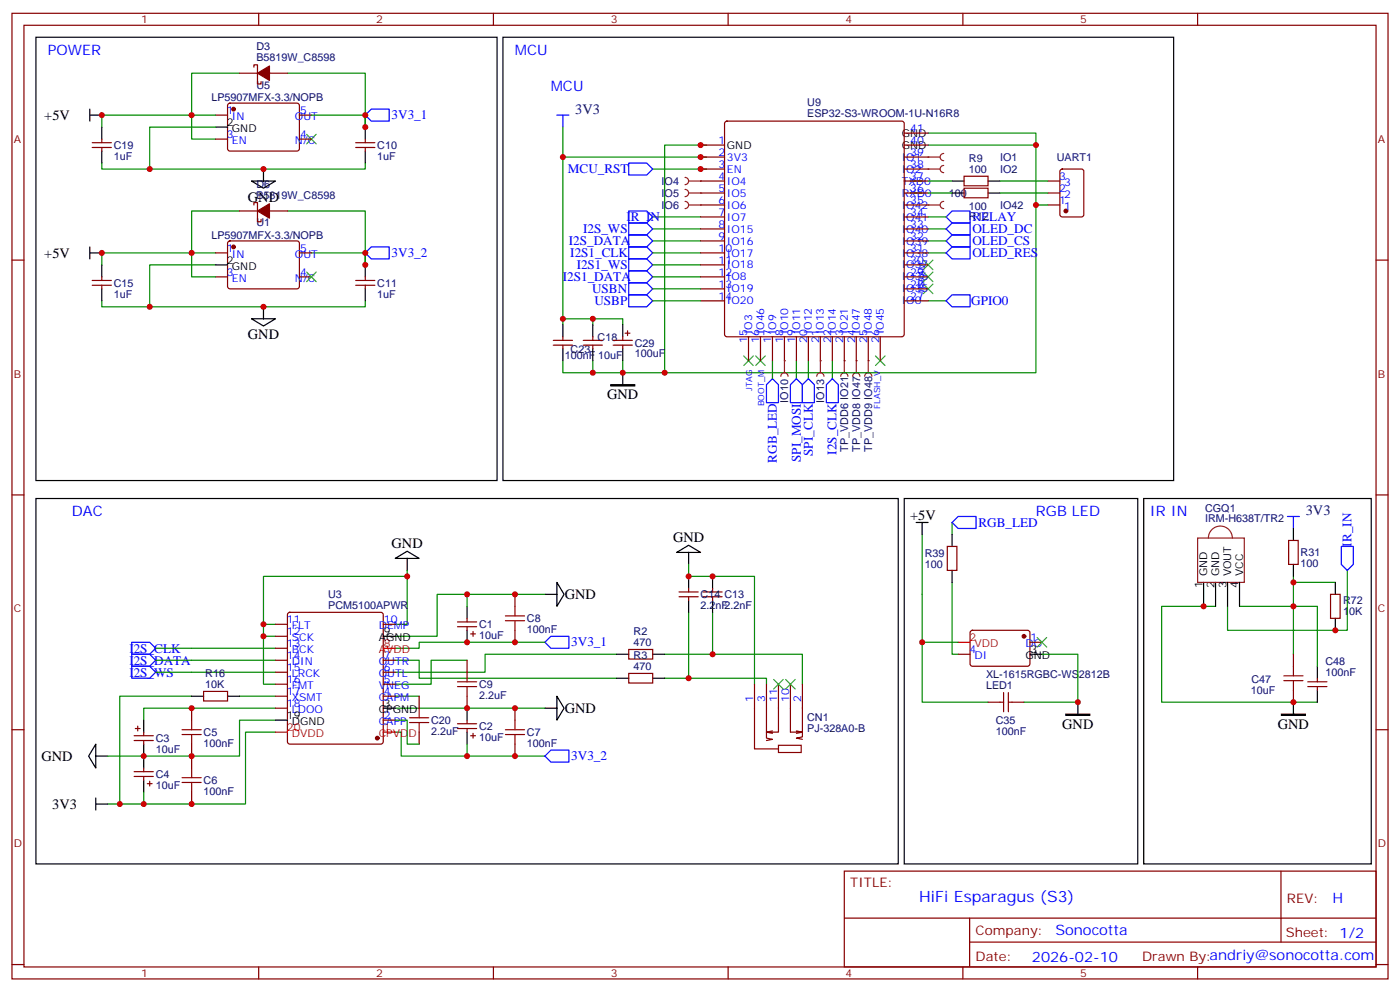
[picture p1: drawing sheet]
<svg xmlns="http://www.w3.org/2000/svg" width="412mm" height="292mm" viewBox="0 0 412 292" stroke-linecap="round" stroke-linejoin="round" font-family="sans-serif">
<g fill="none" stroke="#870000" stroke-width=".35">
<path d="M3.5 3.9h405.4v284.4h-405.4zM7.1 7.4h398.2v277.3h-398.2zM74.8 19.8v-.7h1v5.6h1.1v-.7M76.2 3.9v3.5M145.3 3.9v3.5M214.5 3.9v3.5M283.6 3.9v3.5M352.8 3.9v3.5M63.5 33.9h3.5M67.3 30.6l.4-.2h20.1l.4 .7-.1 13-.6 .4-20-.1-.5-.6v-12.7zM70.6 21.6h5.2M79.4 21.6h5.3"/>
<path d="M88.2 33.9h3.5M27.2 43.4h5.6M27.2 42h5.6M30 41v1M30 43.4v1.1M63.5 41h3.5M88.2 41h3.5M104.8 43.4h5.6M104.8 42h5.6M107.6 41v1M107.6 43.4v1.1M3.5 76.6h3.6"/>
<path d="M63.5 74.5h3.5M67.3 71.2l.4-.3 20.1 .1 .4 .6-.1 13-.6 .5-20-.1-.5-.7v-12.7zM70.6 62.1h5.2M74.8 60.4v-.7h1v5.6h1.1v-.7M79.4 62.1h5.3M88.2 74.5h3.5M405.3 76.6h3.6M27.2 84h5.6M27.2 82.6h5.6M30 81.5v1.1M30 84v1.1M63.5 81.5h3.5"/>
<path d="M88.2 81.5h3.5M104.8 84h5.6M104.8 82.6h5.6M107.6 81.5v1.1M107.6 84v1.1M3.5 145.7h3.6M379.6 159.1h2.8v7.1h-2.8zM405.3 145.7h3.6M151.7 175v3.5M200 175.7h5.7M200 174.3h5.7M202.8 173.2v1.1"/>
<path d="M202.8 175.7v1.1M207.1 175.7h5.6M207.1 174.3h5.6M209.9 173.2v1.1M209.9 175.7v1.1M279 160.9h2.9v7.1h-2.9zM391.9 175h2.9v7.1h-2.9zM81.1 197.9h3.6M81.1 194.4h3.6M81.1 183.8h3.6M81.1 187.4h3.6M81.1 190.9h3.6"/>
<path d="M84.9 180.5l.5-.2h26.8l.5 .2 .2 .5v37.4l-.2 .5-.5 .2h-26.8l-.5-.2-.2-.5v-37.4zM112.9 197.9h3.5M112.9 194.4h3.5M112.9 183.8h3.5M134.8 184.5h5.6M134.8 183.1h5.6M137.6 182.1v1M137.6 184.5v1.1M137.6 194.4v3.5M138.6 186.7h1.5M139.3 185.9v1.5M151.7 185.6v3.5"/>
<path d="M185.2 191.2h7.1v2.9h-7.1zM185.2 198.3h7.1v2.8h-7.1zM282.2 192.7h3.6M286 185.8l.5-.2 16.5 .1 .4 .6-.1 9.4-.6 .5-16.5-.1-.4-.6v-9.2zM303.4 189.1h3.5M381 192.7v3.5M388.1 199.7v1.1M3.5 214.9h3.6M39.5 216.6h5.7M39.5 218.1h5.7M39.9 214.5h1.4M40.6 213.8v1.4"/>
<path d="M42.3 215.6v1M42.3 218.1v1M56.4 208.5v3.6M56.4 219.1v7.1M81.1 205h3.6M81.1 201.5h3.6M81.1 208.5h3.6M112.9 212.1h3.5M112.9 205h3.5M112.9 201.5h3.5M123.5 205v3.5M123.5 215.6v3.5"/>
<path d="M134.8 214.5h5.6M134.8 213.1h5.6M137.6 205v3.5M137.6 212.1v1M137.6 214.5v1.1M138.6 216.6h1.5M139.3 215.9v1.4M151.7 208.5v3.6M151.7 219.1v3.5M222.2 201.5v19h7.1M225.8 201.5v15.8l1.7 .4-1.7 .4M227.5 215.2l-1.7 .4"/>
<path d="M229.3 219.5h6.7v2.1h-6.7zM229.3 201.5v14.1h-3.5l1.7 .3M232.8 201.5v14.1h3.6l-1.8-.4M236.4 201.5v15.5l-1.8 .3 1.8 .4M236.4 215.6l-1.8 .3M291 206.8h3.6M298.1 206.8h3.5M381 203.2v3.6M385.2 200.8h5.7M385.2 202.2h5.7M388.1 202.2v1M405.3 214.9h3.6"/>
<path d="M39.5 228.6h5.7M39.5 227.2h5.7M42.3 226.2v1M42.3 228.6v1.1M43.4 230.8h1.4M44.1 230v1.5M56.4 233.2v3.5M248.7 256.5h156.6v28.2h-156.6zM377.3 256.5v20.9M248.7 270.4h156.5M285.6 277.4h119.6M285.6 270.4v14.1"/>
<path d="M3.5 284h3.6M76.2 284.7v3.6M145.3 284.7v3.6M214.5 284.7v3.6M283.6 284.7v3.6M352.8 284.7v3.6M405.3 284h3.6"/>
</g>
<g fill="none" stroke="#008700" stroke-width=".35">
<path d="M63.5 37.4h-19.4v12.4M63.5 33.9h-33.5v3.5M70.6 21.6h-14.2v19.4h7.1M84.7 21.6h22.9v15.8M91.7 33.9h15.9v3.5M107.6 33.9v3.5M30 48v1.8h77.6v-1.8M268.1 53.3h3.5M268.1 56.8h3.5M63.5 78h-19.4v12.3M63.5 74.5h-33.5v3.5M70.6 62.1h-14.2v19.4h7.1"/>
<path d="M84.7 62.1h22.9v15.9M91.7 74.5h15.9v3.5M107.6 74.5v3.5M273.4 74.5h5.3M273.4 67.4h5.3M30 88.6v1.7h77.6v-1.7M271.6 157.4v49.4h19.4M280.5 153.8v3.6M119.9 168v15.8h-3.5M119.9 169.7h-42.3v14.1h3.5M137.6 175v3.5M160.5 175h-31.7v12.4h-12.4"/>
<path d="M202.8 166.2v3.5h19.4v31.8M280.5 171.5v21.2h1.7M358.1 178.5h-15.9v28.3h45.9M365.1 178.5h23v17.7M381 171.5h12.3M381 169.7v23M396.9 168v17.6h-35.3v-7.1M45.9 197.9h35.2M45.9 194.4h35.2M45.9 190.9h35.2M77.6 183.8v17.7h3.5M77.6 187.4h3.5"/>
<path d="M116.4 194.4h7.1v5.3h58.2M137.6 194.4h-10.6v7.1h-10.6M160.5 189.1h-37v1.8h-7.1M181.7 192.7h-38.8v5.2h-26.5M202.8 180.3v19.4h-7M202.8 199.7h23v1.8M209.9 180.3v12.4h-14.1M209.9 192.7h26.5v8.8M271.6 189.1h10.6M306.9 192.7h10.6v14.1h-15.9M56.4 205h-21.1v31.7M70.6 205h10.5"/>
<path d="M81.1 208.5h-38.8v3.6M81.1 212.1h-10.5v10.5h-38.9M81.1 215.6h-8.8v21.1h-40.6M116.4 208.5h44.1M116.4 215.6h1.8v7h42.3M116.4 212.1h3.5v7h3.6M116.4 205h7.1M137.6 219.1v3.5M42.3 233.2v3.5"/>
</g>
<g fill="none" stroke="#000" stroke-width=".35">
<path d="M148.2 11h197.5v130.5h-197.5zM26.5 33.9h3.5M26.5 32.1v3.6M30 37.4v3.6M63.5 37.4h3.5M107.6 37.4v3.6M30 44.5v3.5M74.1 53.3h7l-3.5 2.1zM77.6 49.8v3.5M107.6 44.5v3.5M26.5 72.7v3.5M26.5 74.5h3.5"/>
<path d="M30 78v3.5M63.5 78h3.5M107.6 78v3.5M30 85.1v3.5M74.1 93.9h7l-3.5 2.1zM77.6 90.3v3.6M107.6 85.1v3.5M10.6 146.8h254v107.6h-254zM266.3 146.8h68.8v107.6h-68.8zM269.9 153.8h3.5M271.6 153.8v3.6M280.5 157.4v3.5"/>
<path d="M336.9 146.8h67v107.6h-67zM381 155.6v3.5M116.4 164.4l3.5-2.1 3.6 2.1zM119.9 164.4v3.6M137.6 178.5v3.6M160.5 175h3.5M164 171.5l2.2 3.5-2.2 3.5zM199.3 162.7l3.5-2.2 3.6 2.2zM202.8 162.7v3.5M202.8 169.7v3.5M202.8 176.8v3.5M209.9 169.7v3.5"/>
<path d="M209.9 176.8v3.5M280.5 168v3.5M354.5 171.5v7M358.1 171.5v7M361.6 171.5v7M365.1 171.5v7M381 166.2v3.5M393.3 171.5v3.5M112.9 187.4h3.5M137.6 185.6v3.5M181.7 192.7h3.5M181.7 199.7h3.5"/>
<path d="M192.3 192.7h3.5M192.3 199.7h3.5M303.4 192.7h3.5M388.1 196.2v3.5M393.3 182.1v3.5M28.2 219.1v7.1l-2.1-3.6zM42.3 212.1v3.5M42.3 219.1v7.1M81.1 212.1h3.6M112.9 208.5h3.5M137.6 208.5v3.6M137.6 215.6v3.5"/>
<path d="M160.5 208.5h3.5M164 205l2.2 3.5-2.2 3.6zM317.5 206.8v3.5M381 206.8v3.5M388.1 203.2v3.6M28.2 222.6h3.5M28.2 236.7h3.5M28.2 235v3.5M42.3 229.7v3.5"/>
</g>
<g fill="none" stroke="#00f" stroke-width=".35">
<path d="M107.6 33.9l1.8-1.8h5.3v3.6h-5.3zM109.4 72.7h5.3v3.5h-5.3l-1.8-1.7zM185.2 76.2h5.3l1.8 1.8-1.8 1.8h-5.3zM185.2 72.7h5.3l1.8 1.8-1.8 1.7h-5.3zM185.2 79.8h5.3l1.8 1.7-1.8 1.8h-5.3zM278.7 70.9l1.8-1.7h5.3v3.5h-5.3zM379.2 152.1h3.6M381 152.1v3.5M395.1 160.9h3.5v5.3l-1.7 1.8-1.8-1.8zM38.8 192.7h5.3l1.8 1.7-1.8 1.8h-5.3zM38.8 196.2h5.3l1.8 1.7-1.8 1.8h-5.3zM38.8 189.1h5.3l1.8 1.8-1.8 1.8h-5.3z"/>
<path d="M160.5 189.1l1.8-1.7h5.3v3.5h-5.3zM160.5 222.6l1.8-1.7h5.3v3.5h-5.3z"/>
</g>
<g fill="none" stroke="#a10000" stroke-width=".35">
<path d="M151.7 178.5v2.9M137.6 197.9v2.9M148.9 182.8h5.6M148.9 181.4h5.6M151.7 182.8v2.8M378.2 199h5.6M381 196.2v2.8M53.6 216.3h5.7M53.6 214.9h5.7M56.4 212.1v2.8M56.4 216.3v2.8M120.6 211.3h5.7"/>
<path d="M120.6 212.8h5.7M123.5 208.5v2.8M123.5 212.8v2.8M134.8 200.8h5.6M134.8 202.2h5.6M137.6 202.2v2.8M148.9 216.3h5.6M148.9 214.9h5.6M151.7 212.1v2.8M151.7 216.3v2.8M294.6 206.8h1M295.6 203.9v5.7"/>
<path d="M297 203.9v5.7M297 206.8h1.1M378.2 200.4h5.6M381 200.4v2.8M53.6 230.4h5.7M53.6 229h5.7M56.4 226.2v2.8M56.4 230.4v2.8"/>
</g>
<g fill="#870000" stroke="#870000" stroke-width=".35">
<path d="M75.8 21.6l3.6-2.2v4.3z"/>
<path d="M75.8 62.1l3.6-2.1v4.2z"/>
<circle cx="111.1" cy="217.3" r=".53"/>
<circle cx="68.8" cy="32.1" r=".53"/>
<circle cx="68.8" cy="72.7" r=".53"/>
<circle cx="301.6" cy="187.4" r=".53"/>
</g>
<path d="M112.9 190.9h3.5M282.2 189.1h3.6M81.1 215.6h3.6M112.9 215.6h3.5" fill="none" stroke="#f00" stroke-width=".35"/>
<path d="M90.3 39.5l2.8 2.9M93.1 39.5l-2.8 2.9M90.3 80.1l2.8 2.8M93.1 80.1l-2.8 2.8M227.9 200.1l2.8 2.8M230.7 200.1l-2.8 2.8M231.4 200.1l2.8 2.8M234.2 200.1l-2.8 2.8" fill="none" stroke="#3c3" stroke-width=".35"/>
<path d="M314 210.3h7v.3h-7zM377.5 210.3h7v.3h-7z" fill="#000" stroke="#000" stroke-width=".35"/>
<path d="M278 59.3a1.06 1.06 0 0 0-1.1 1.1 1.06 1.06 0 0 0 1.1 1M273.4 60.4h3.5M352.8 158.4h13.7v13.1h-13.7zM356 158.4a3.5 3.5 0 0 1 3.5-3.5 3.5 3.5 0 0 1 3.5 3.5" fill="none" stroke="#8c2424" stroke-width=".35"/>
<circle cx="273.4" cy="60.4" r=".18" fill="#8c2424"/>
<path d="M254.7 110.8a1.06 1.06 0 0 1 1.1-1.1 1.06 1.06 0 0 1 1 1.1M255.8 106.2v3.5" fill="none" stroke="#8c2424" stroke-width=".35"/>
<circle cx="255.8" cy="106.2" r=".18" fill="#8c2424"/>
<path d="M251.2 110.8a1.06 1.06 0 0 1 1-1.1 1.06 1.06 0 0 1 1.1 1.1M252.2 106.2v3.5" fill="none" stroke="#8c2424" stroke-width=".35"/>
<circle cx="252.2" cy="106.2" r=".18" fill="#8c2424"/>
<path d="M247.6 110.8a1.06 1.06 0 0 1 1.1-1.1 1.06 1.06 0 0 1 1.1 1.1M248.7 106.2v3.5" fill="none" stroke="#8c2424" stroke-width=".35"/>
<circle cx="248.7" cy="106.2" r=".18" fill="#8c2424"/>
<path d="M201.8 52.2a1.06 1.06 0 0 1 1 1.1 1.06 1.06 0 0 1-1 1.1M202.8 53.3h3.6" fill="none" stroke="#8c2424" stroke-width=".35"/>
<circle cx="206.4" cy="53.3" r=".18" fill="#8c2424"/>
<path d="M273.4 49.8h3.5M278 48.7a1.06 1.06 0 0 0-1.1 1.1 1.06 1.06 0 0 0 1.1 1" fill="none" stroke="#8c2424" stroke-width=".35"/>
<circle cx="273.4" cy="49.8" r=".18" fill="#8c2424"/>
<path d="M273.4 46.2h3.5M278 45.2a1.06 1.06 0 0 0-1.1 1 1.06 1.06 0 0 0 1.1 1.1" fill="none" stroke="#8c2424" stroke-width=".35"/>
<circle cx="273.4" cy="46.2" r=".18" fill="#8c2424"/>
<g fill="none" stroke="#008700" stroke-width=".35">
<path d="M165.8 37.4v58.2M273.4 39.2h31.8v70.5h-109.4M165.8 46.2h42.3M192.3 49.8h15.8M208.1 42.7h-12.3v67h-12.4M273.4 42.7h31.8M192.3 70.9h14.1M192.3 67.4h14.1M192.3 63.9h14.1M192.3 74.5h14.1M192.3 78h14.1M273.4 70.9h5.3"/>
<path d="M165.8 93.9h8.8v1.7M174.6 93.9h8.8v1.7M192.3 81.5h14.1M273.4 88.6h5.3M165.8 106.2v3.5h8.8M174.6 106.2v3.5h8.8v-3.5M227.5 106.2v5.3M234.6 106.2v5.3M238.1 106.2v5.3M245.2 106.2v5.3"/>
</g>
<g fill="none" stroke="#00f" stroke-width=".35">
<path d="M164 33.9h3.6M165.8 33.9v3.5M185.2 48h5.3l1.8 1.8-1.8 1.7h-5.3zM185.2 69.2h5.3l1.8 1.7-1.8 1.8h-5.3zM185.2 65.7h5.3l1.8 1.7-1.8 1.8h-5.3zM185.2 62.1h5.3l1.8 1.8-1.8 1.8h-5.3zM278.7 74.5l1.8-1.8h5.3v3.5h-5.3zM278.7 67.4l1.8-1.7h5.3v3.5h-5.3zM278.7 88.6l1.8-1.8h5.3v3.5h-5.3zM227.5 111.5l1.8 1.8v5.3h-3.5v-5.3zM234.6 111.5l1.8 1.8v5.3h-3.6v-5.3zM238.1 111.5l1.8 1.8v5.3h-3.5v-5.3z"/>
<path d="M245.2 111.5l1.7 1.8v5.3h-3.5v-5.3zM280.5 153.8l1.7-1.7h5.3v3.5h-5.3z"/>
</g>
<path d="M179.9 113.3h7.1v.3h-7.1z" fill="#000" stroke="#000" stroke-width=".35"/>
<path d="M165.8 95.6v3.6M174.6 95.6v3.6M183.4 95.6v3.6M165.8 102.7v3.5M174.6 102.7v3.5M183.4 102.7v3.5M183.4 109.7v3.6" fill="none" stroke="#000" stroke-width=".35"/>
<path d="M272 76.6l2.8 2.8M274.8 76.6l-2.8 2.8M272 80.1l2.8 2.8M272 83.6l2.8 2.9M274.8 80.1l-2.8 2.8M274.8 83.6l-2.8 2.9M219.1 104.8l2.8 2.8M221.9 104.8l-2.8 2.8M222.6 104.8l2.8 2.8M225.4 104.8l-2.8 2.8M257.9 104.8l2.8 2.8M260.7 104.8l-2.8 2.8" fill="none" stroke="#3c3" stroke-width=".35"/>
<g fill="none" stroke="#870000" stroke-width=".35">
<path d="M213.7 35.9l.4-.2h51.5l.5 .2 .2 .5v62.1l-.2 .5-.5 .2h-51.5l-.5-.3-.2-.4v-62.1zM266.3 39.2h7.1M206.4 56.8h7M206.4 53.3h7M206.4 49.8h7M206.4 46.2h7M206.4 42.7h7M266.3 56.8h7.1M266.3 53.3h7.1M266.3 49.8h7.1M266.3 46.2h7.1M266.3 42.7h7.1"/>
<path d="M206.4 78h7M206.4 74.5h7M206.4 70.9h7M206.4 67.4h7M206.4 63.9h7M206.4 60.4h7M266.3 78h7.1M266.3 74.5h7.1M266.3 70.9h7.1M266.3 67.4h7.1M266.3 63.9h7.1M266.3 60.4h7.1"/>
<path d="M165.8 99.2v1M174.6 99.2v1M183.4 99.2v1M184.1 98.1h1.5M184.9 97.4v1.4M206.4 88.6h7M206.4 85.1h7M206.4 81.5h7M220.5 99.2v7M224 99.2v7M227.5 99.2v7M231.1 99.2v7"/>
<path d="M234.6 99.2v7M238.1 99.2v7M241.7 99.2v7M245.2 99.2v7M248.7 99.2v7M252.2 99.2v7M255.8 99.2v7M259.3 99.2v7M266.3 88.6h7.1M266.3 85.1h7.1M266.3 81.5h7.1M163 101.6h5.6"/>
<path d="M163 100.2h5.6M165.8 101.6v1.1M171.8 101.6h5.6M171.8 100.2h5.6M174.6 101.6v1.1M180.6 101.6h5.7M180.6 100.2h5.7M183.4 101.6v1.1"/>
</g>
<path d="M201.8 55.8a1.06 1.06 0 0 1 1 1 1.06 1.06 0 0 1-1 1.1M202.8 56.8h3.6" fill="none" stroke="#8c2424" stroke-width=".35"/>
<circle cx="206.4" cy="56.8" r=".18" fill="#8c2424"/>
<path d="M201.8 59.3a1.06 1.06 0 0 1 1 1.1 1.06 1.06 0 0 1-1 1M202.8 60.4h3.6" fill="none" stroke="#8c2424" stroke-width=".35"/>
<circle cx="206.4" cy="60.4" r=".18" fill="#8c2424"/>
<path d="M230 110.8a1.06 1.06 0 0 1 1.1-1.1 1.06 1.06 0 0 1 1 1.1M231.1 106.2v3.5" fill="none" stroke="#8c2424" stroke-width=".35"/>
<circle cx="231.1" cy="106.2" r=".18" fill="#8c2424"/>
<path d="M10.6 11h135.8v130.5h-135.8zM56.4 205h3.6M67 205h3.6" fill="none" stroke="#000" stroke-width=".35"/>
<path d="M60 203.6h7v2.8h-7z" fill="none" stroke="#870000" stroke-width=".35"/>
<path d="M240.6 110.8a1.06 1.06 0 0 1 1.1-1.1 1.06 1.06 0 0 1 1 1.1M241.7 106.2v3.5" fill="none" stroke="#8c2424" stroke-width=".35"/>
<circle cx="241.7" cy="106.2" r=".18" fill="#8c2424"/>
<path d="M278.7 63.9l1.8-1.8h5.3v3.6h-5.3zM185.2 83.3h5.3l1.8 1.8-1.8 1.7h-5.3zM185.2 86.8h5.3l1.8 1.8-1.8 1.7h-5.3z" fill="none" stroke="#00f" stroke-width=".35"/>
<path d="M273.4 56.8h7.1M273.4 53.3h7.1M294.6 56.8h14.1M294.6 53.3h14.1M273.4 63.9h5.3M305.2 60.4h3.5M192.3 85.1h14.1M192.3 88.6h14.1" fill="none" stroke="#008700" stroke-width=".35"/>
<path d="M305.5 187.7l2.8 2.8M308.3 187.7l-2.8 2.8" fill="none" stroke="#3c3" stroke-width=".35"/>
<path d="M284 51.9h7v2.8h-7zM284 55.4h7v2.8h-7zM308.7 56.8h3.5M308.7 53.3h3.5M312.4 50l.5-.2h5.7l.6 .4 .1 13-.5 .6-5.9 .1-.6-.5-.1-12.9zM308.7 60.4h3.5" fill="none" stroke="#870000" stroke-width=".35"/>
<circle cx="314" cy="62.1" r=".53" fill="#870000" stroke="#870000" stroke-width=".35"/>
<path d="M280.5 53.3h3.5M280.5 56.8h3.5M291 53.3h3.6M291 56.8h3.6" fill="none" stroke="#000" stroke-width=".35"/>
<g fill="#c00">
<circle cx="209.9" cy="192.7" r=".88"/>
<circle cx="202.8" cy="199.7" r=".88"/>
<circle cx="42.3" cy="222.6" r=".88"/>
<circle cx="137.6" cy="208.5" r=".88"/>
<circle cx="119.9" cy="169.7" r=".88"/>
<circle cx="77.6" cy="187.4" r=".88"/>
<circle cx="77.6" cy="183.8" r=".88"/>
<circle cx="56.4" cy="222.6" r=".88"/>
<circle cx="56.4" cy="208.5" r=".88"/>
<circle cx="56.4" cy="236.7" r=".88"/>
<circle cx="42.3" cy="236.7" r=".88"/>
<circle cx="137.6" cy="189.1" r=".88"/>
<circle cx="137.6" cy="222.6" r=".88"/>
<circle cx="137.6" cy="175" r=".88"/>
<circle cx="151.7" cy="222.6" r=".88"/>
<circle cx="151.7" cy="208.5" r=".88"/>
<circle cx="151.7" cy="189.1" r=".88"/>
<circle cx="151.7" cy="175" r=".88"/>
<circle cx="35.3" cy="236.7" r=".88"/>
<circle cx="202.8" cy="169.7" r=".88"/>
<circle cx="209.9" cy="169.7" r=".88"/>
<circle cx="30" cy="33.9" r=".88"/>
<circle cx="56.4" cy="33.9" r=".88"/>
<circle cx="107.6" cy="33.9" r=".88"/>
<circle cx="107.6" cy="74.5" r=".88"/>
<circle cx="56.4" cy="74.5" r=".88"/>
<circle cx="30" cy="74.5" r=".88"/>
<circle cx="77.6" cy="49.8" r=".88"/>
<circle cx="44.1" cy="49.8" r=".88"/>
<circle cx="77.6" cy="90.3" r=".88"/>
<circle cx="44.1" cy="90.3" r=".88"/>
<circle cx="107.6" cy="37.4" r=".88"/>
<circle cx="107.6" cy="78" r=".88"/>
<circle cx="271.6" cy="189.1" r=".88"/>
<circle cx="317.5" cy="206.8" r=".88"/>
<circle cx="381" cy="171.5" r=".88"/>
<circle cx="393.3" cy="185.6" r=".88"/>
<circle cx="381" cy="178.5" r=".88"/>
<circle cx="381" cy="206.8" r=".88"/>
<circle cx="354.5" cy="178.5" r=".88"/>
<circle cx="305.2" cy="42.7" r=".88"/>
<circle cx="195.8" cy="109.7" r=".88"/>
<circle cx="174.6" cy="109.7" r=".88"/>
<circle cx="183.4" cy="109.7" r=".88"/>
<circle cx="165.8" cy="46.2" r=".88"/>
<circle cx="174.6" cy="93.9" r=".88"/>
<circle cx="165.8" cy="93.9" r=".88"/>
<circle cx="206.4" cy="49.8" r=".88"/>
<circle cx="206.4" cy="46.2" r=".88"/>
<circle cx="206.4" cy="42.7" r=".88"/>
<circle cx="305.2" cy="60.4" r=".88"/>
</g>
<text font-size="4.6" fill="#00f" x="270.8" y="265.5">HiFi Esparagus (S3)</text>
<g font-size="4.2" fill="#00f">
<text x="14.1" y="16.3">POWER</text>
<text x="151.7" y="16.3">MCU</text>
<text x="162.3" y="26.8">MCU</text>
<text x="21.2" y="152.1">DAC</text>
<text x="305.2" y="152.1">RGB LED</text>
<text x="338.7" y="152.1">IR IN</text>
<text x="392.5" y="265.8">H</text>
<text x="310.9" y="275.3">Sonocotta</text>
<text x="304" y="283.1">2026-02-10</text>
</g>
<g font-size="4.2">
<text x="13" y="35.3">+5V</text>
<text x="73" y="59.4">GND</text>
<text x="13" y="75.9">+5V</text>
<text x="73" y="100">GND</text>
<text x="178.9" y="117.6">GND</text>
<text x="268.1" y="153.1">+5V</text>
<text x="115.4" y="161.2">GND</text>
<text x="198.3" y="159.5">GND</text>
<text x="166.3" y="176.4">GND</text>
<text x="166.3" y="209.9">GND</text>
<text x="312.9" y="214.7">GND</text>
<text x="376.4" y="214.5">GND</text>
<text x="12.2" y="224">GND</text>
<text x="15.4" y="238.1">3V3</text>
</g>
<g font-size="4.2" fill="#000080">
<text x="169.4" y="33.6">3V3</text>
<text x="384.6" y="151.7">3V3</text>
</g>
<g font-size="3.9" fill="#00f">
<text x="115.4" y="35">3V3_1</text>
<text x="167.3" y="51">MCU_RST</text>
<text x="184.5" y="65.2">IR_IN</text>
<text x="286.5" y="65.1">RELAY</text>
<text x="171.7" y="68.7">I2S_WS</text>
<text x="286.5" y="68.7">OLED_DC</text>
<text x="115.4" y="75.6">3V3_2</text>
<text x="167.6" y="72.2">I2S_DATA</text>
<text x="168" y="75.8">I2S1_CLK</text>
<text x="286.5" y="72.2">OLED_CS</text>
<text x="286.5" y="75.7">OLED_RES</text>
<text x="165.8" y="82.8">I2S1_DATA</text>
<text x="169.9" y="79.3">I2S1_WS</text>
<text x="174.4" y="86.4">USBN</text>
<text x="175.1" y="89.9">USBP</text>
<text x="286.1" y="89.9">GPIO0</text>
<text x="228.8" y="136.2" transform="rotate(-90 228.8 136.2)">RGB_LED</text>
<text x="235.9" y="136" transform="rotate(-90 235.9 136)">SPI_MOSI</text>
<text x="239.4" y="134.2" transform="rotate(-90 239.4 134.2)">SPI_CLK</text>
<text x="246.5" y="133.9" transform="rotate(-90 246.5 133.9)">I2S_CLK</text>
<text x="288.2" y="155">RGB_LED</text>
<text x="398.1" y="160.9" transform="rotate(-90 398.1 160.9)">IR_IN</text>
<text x="168.3" y="190.3">3V3_1</text>
<text x="38.1" y="195.7">I2S_DATA</text>
<text x="38.1" y="192.2">I2S_CLK</text>
<text x="38.1" y="199.2">I2S_WS</text>
<text x="168.3" y="223.8">3V3_2</text>
</g>
<g font-size="3.9" fill="#800">
<text x="250.5" y="261.1">TITLE:</text>
<text x="379.1" y="265.8">REV:</text>
<text x="287.4" y="275.3">Company:</text>
<text x="378.7" y="275.9">Sheet: 1/2</text>
<text x="287.4" y="283">Date:</text>
<text x="336.4" y="283.1">Drawn By:andriy@sonocotta.com</text>
</g>
<g font-size="3.2" fill="#800">
<text x="41.6" y="6.9">1</text>
<text x="110.8" y="6.9">2</text>
<text x="179.9" y="6.9">3</text>
<text x="249.1" y="6.9">4</text>
<text x="318.2" y="6.9">5</text>
<text x="4.1" y="42">A</text>
<text x="405.9" y="42">A</text>
<text x="4.1" y="111.2">B</text>
<text x="405.9" y="111.2">B</text>
<text x="4.1" y="180.3">C</text>
<text x="405.9" y="180.3">C</text>
<text x="4.1" y="249.4">D</text>
<text x="405.9" y="249.4">D</text>
<text x="41.6" y="287.7">1</text>
<text x="110.8" y="287.7">2</text>
<text x="179.9" y="287.7">3</text>
<text x="249.1" y="287.7">4</text>
<text x="318.2" y="287.7">5</text>
</g>
<g font-size="3.2" fill="#000080">
<text x="75.5" y="14.9">D3</text>
<text x="75.5" y="18">B5819W_C8598</text>
<text x="62.3" y="29.7">LP5907MFX-3.3/NOPB</text>
<text x="75.5" y="26.1">U5</text>
<text x="237.8" y="34.5">ESP32-S3-WROOM-1U-N16R8</text>
<text x="237.8" y="31.2">U9</text>
<text x="33.5" y="47.1">1uF</text>
<text x="33.5" y="44">C19</text>
<text x="111.1" y="47.1">1uF</text>
<text x="111.1" y="44">C10</text>
<text x="285.4" y="47.8">R9</text>
<text x="294.6" y="47.4">IO1</text>
<text x="311.3" y="47.4">UART1</text>
<text x="285.4" y="50.8">100</text>
<text x="294.6" y="50.9">IO2</text>
<text x="75.5" y="58.6">B5819W_C8598</text>
<text x="75.5" y="55.4">D6</text>
<text x="194.9" y="54.5">IO4</text>
<text x="194.9" y="58">IO5</text>
<text x="279.5" y="58">100</text>
<text x="194.9" y="61.5">IO6</text>
<text x="285.4" y="61.8">100</text>
<text x="285.4" y="64.8">R12</text>
<text x="294.6" y="61.5">IO42</text>
<text x="62.3" y="70.3">LP5907MFX-3.3/NOPB</text>
<text x="75.5" y="66.6">U1</text>
<text x="33.5" y="87.7">1uF</text>
<text x="33.5" y="84.5">C15</text>
<text x="111.1" y="87.7">1uF</text>
<text x="111.1" y="84.5">C11</text>
<text x="176" y="100.3">C18</text>
<text x="166.4" y="105.6">100nF</text>
<text x="168.1" y="103.8">C23</text>
<text x="176.2" y="105.6">10uF</text>
<text x="187" y="105.3">100uF</text>
<text x="187" y="102">C29</text>
<text x="232.2" y="118.6" transform="rotate(-90 232.2 118.6)">IO10</text>
<text x="242.8" y="118.6" transform="rotate(-90 242.8 118.6)">IO13</text>
<text x="249.8" y="133" transform="rotate(-90 249.8 133)">TP_VDD6 IO21</text>
<text x="253.4" y="133" transform="rotate(-90 253.4 133)">TP_VDD8 IO47</text>
<text x="256.9" y="133" transform="rotate(-90 256.9 133)">TP_VDD9 IO48</text>
<text x="355" y="153.8">IRM-H638T/TR2</text>
<text x="355" y="150.7">CGQ1</text>
<text x="272.4" y="167.3">100</text>
<text x="272.4" y="164.1">R39</text>
<text x="383.1" y="166.9">100</text>
<text x="383.1" y="163.7">R31</text>
<text x="96.7" y="179.2">PCM5100APWR</text>
<text x="96.7" y="176">U3</text>
<text x="206.4" y="179.5">2.2nF2.2nF</text>
<text x="206.4" y="176.2">C14 C13</text>
<text x="395.6" y="177.9">R72</text>
<text x="141.1" y="185">C1</text>
<text x="155.2" y="183.2">C8</text>
<text x="395.6" y="181.1">10K</text>
<text x="141.1" y="188.3">10uF</text>
<text x="155.2" y="186.4">100nF</text>
<text x="186.6" y="190.2">470</text>
<text x="186.6" y="186.9">R2</text>
<text x="186.6" y="197.2">470</text>
<text x="186.6" y="194">R3</text>
<text x="390.4" y="195.9">C48</text>
<text x="60.5" y="202.5">10K</text>
<text x="60.5" y="199.4">R16</text>
<text x="141.1" y="202.6">C9</text>
<text x="290.5" y="199.7">XL-1615RGBC-WS2812B</text>
<text x="290.5" y="202.9">LED1</text>
<text x="368.6" y="201.1">C47</text>
<text x="390.4" y="199.1">100nF</text>
<text x="141.1" y="205.8">2.2uF</text>
<text x="368.4" y="204.4">10uF</text>
<text x="127" y="213.2">C20</text>
<text x="141.1" y="215">C2</text>
<text x="237.8" y="215.5">PJ-328A0-B</text>
<text x="237.8" y="212.4">CN1</text>
<text x="293.3" y="213.2">C35</text>
<text x="45.9" y="221.8">10uF</text>
<text x="45.9" y="218.5">C3</text>
<text x="60" y="219.9">100nF</text>
<text x="60" y="216.8">C5</text>
<text x="127" y="216.4">2.2uF</text>
<text x="141.1" y="218.3">10uF</text>
<text x="155.2" y="219.9">100nF</text>
<text x="155.2" y="216.8">C7</text>
<text x="293.3" y="216.5">100nF</text>
<text x="45.9" y="232.4">10uF</text>
<text x="45.9" y="229.1">C4</text>
<text x="60" y="230.9">C6</text>
<text x="60" y="234.1">100nF</text>
</g>
<g font-size="3.2" fill="#00f">
<text x="66.9" y="33.5">1</text>
<text x="68.3" y="35.3">IN</text>
<text x="86.9" y="35.3">OUT</text>
<text x="88.4" y="33.5">5</text>
<text x="66.9" y="40.6">3</text>
<text x="88.4" y="40.6">4</text>
<text x="268.1" y="38.8">41</text>
<text x="68.3" y="42.4">EN</text>
<text x="86.9" y="42.4">N/C</text>
<text x="211.7" y="45.9">2</text>
<text x="211.7" y="42.4">1</text>
<text x="214.1" y="47.3">3V3</text>
<text x="265.6" y="47.3">IO1</text>
<text x="268.1" y="45.9">39</text>
<text x="268.1" y="42.4">40</text>
<text x="211.7" y="53">4</text>
<text x="211.7" y="49.4">3</text>
<text x="214.1" y="50.8">EN</text>
<text x="265.6" y="50.8">IO2</text>
<text x="268.1" y="53">37</text>
<text x="268.1" y="49.4">38</text>
<text x="312" y="53">3</text>
<text x="211.7" y="56.5">5</text>
<text x="214.1" y="57.9">IO5</text>
<text x="214.1" y="54.4">IO4</text>
<text x="265.6" y="57.9">RXD0</text>
<text x="265.6" y="54.4">TXD0</text>
<text x="268.1" y="56.5">36</text>
<text x="312" y="56.5">2</text>
<text x="313.5" y="58.2">2</text>
<text x="313.5" y="54.7">3</text>
<text x="211.7" y="63.5">7</text>
<text x="211.7" y="60">6</text>
<text x="214.1" y="64.9">IO7</text>
<text x="214.1" y="61.4">IO6</text>
<text x="265.6" y="64.9">IO41</text>
<text x="265.6" y="61.4">IO42</text>
<text x="268.1" y="63.5">34</text>
<text x="268.1" y="60">35</text>
<text x="312" y="60">1</text>
<text x="313.5" y="61.8">1</text>
<text x="211.7" y="70.6">9</text>
<text x="211.7" y="67.1">8</text>
<text x="214.1" y="68.5">IO15</text>
<text x="265.6" y="68.5">IO40</text>
<text x="268.1" y="70.6">32</text>
<text x="268.1" y="67.1">33</text>
<text x="66.9" y="74.1">1</text>
<text x="68.3" y="75.9">IN</text>
<text x="86.9" y="75.9">OUT</text>
<text x="88.4" y="74.1">5</text>
<text x="211.7" y="77.6">11</text>
<text x="211.7" y="74.1">10</text>
<text x="214.1" y="75.5">IO17</text>
<text x="214.1" y="72">IO16</text>
<text x="265.6" y="75.5">IO38</text>
<text x="265.6" y="72">IO39</text>
<text x="268.1" y="77.6">30</text>
<text x="268.1" y="74.1">31</text>
<text x="66.9" y="81.2">3</text>
<text x="68.3" y="82.9">EN</text>
<text x="86.9" y="82.9">N/C</text>
<text x="88.4" y="81.2">4</text>
<text x="211.7" y="81.2">12</text>
<text x="214.1" y="82.6">IO8</text>
<text x="214.1" y="79.1">IO18</text>
<text x="265.6" y="82.6">IO36</text>
<text x="265.6" y="79.1">IO37</text>
<text x="268.1" y="81.2">29</text>
<text x="211.7" y="88.2">14</text>
<text x="211.7" y="84.7">13</text>
<text x="214.1" y="89.6">IO20</text>
<text x="214.1" y="86.1">IO19</text>
<text x="265.6" y="89.6">IO0</text>
<text x="265.6" y="86.1">IO35</text>
<text x="268.1" y="88.2">27</text>
<text x="268.1" y="84.7">28</text>
<text x="220.1" y="100.9" transform="rotate(-90 220.1 100.9)">15</text>
<text x="221.5" y="98.5" transform="rotate(-90 221.5 98.5)">IO3</text>
<text x="223.7" y="100.9" transform="rotate(-90 223.7 100.9)">16</text>
<text x="225.1" y="98.5" transform="rotate(-90 225.1 98.5)">IO46</text>
<text x="227.2" y="100.9" transform="rotate(-90 227.2 100.9)">17</text>
<text x="228.6" y="98.5" transform="rotate(-90 228.6 98.5)">IO9</text>
<text x="230.7" y="100.9" transform="rotate(-90 230.7 100.9)">18</text>
<text x="232.1" y="98.5" transform="rotate(-90 232.1 98.5)">IO10</text>
<text x="234.2" y="100.9" transform="rotate(-90 234.2 100.9)">19</text>
<text x="235.7" y="98.5" transform="rotate(-90 235.7 98.5)">IO11</text>
<text x="237.8" y="100.9" transform="rotate(-90 237.8 100.9)">20</text>
<text x="239.2" y="98.5" transform="rotate(-90 239.2 98.5)">IO12</text>
<text x="241.3" y="100.9" transform="rotate(-90 241.3 100.9)">21</text>
<text x="242.7" y="98.5" transform="rotate(-90 242.7 98.5)">IO13</text>
<text x="244.8" y="100.9" transform="rotate(-90 244.8 100.9)">22</text>
<text x="246.2" y="98.5" transform="rotate(-90 246.2 98.5)">IO14</text>
<text x="248.4" y="100.9" transform="rotate(-90 248.4 100.9)">23</text>
<text x="249.8" y="98.5" transform="rotate(-90 249.8 98.5)">IO21</text>
<text x="251.9" y="100.9" transform="rotate(-90 251.9 100.9)">24</text>
<text x="253.3" y="98.5" transform="rotate(-90 253.3 98.5)">IO47</text>
<text x="255.4" y="100.9" transform="rotate(-90 255.4 100.9)">25</text>
<text x="256.8" y="98.5" transform="rotate(-90 256.8 98.5)">IO48</text>
<text x="258.9" y="100.9" transform="rotate(-90 258.9 100.9)">26</text>
<text x="260.3" y="98.5" transform="rotate(-90 260.3 98.5)">IO45</text>
<text x="84.5" y="183.5">11</text>
<text x="86" y="185.2">FLT</text>
<text x="111.6" y="185.2">DEMP</text>
<text x="113.1" y="183.5">10</text>
<text x="84.5" y="187">12</text>
<text x="84.5" y="190.5">13</text>
<text x="86" y="188.8">SCK</text>
<text x="302.1" y="190.5">DO</text>
<text x="303.6" y="188.8">1</text>
<text x="84.5" y="194.1">14</text>
<text x="84.5" y="197.6">15</text>
<text x="86" y="192.3">BCK</text>
<text x="86" y="195.8">DIN</text>
<text x="111.6" y="195.8">OUTR</text>
<text x="113.1" y="197.6">6</text>
<text x="113.1" y="194.1">7</text>
<text x="285.6" y="192.3">4</text>
<text x="287.1" y="194.1">DI</text>
<text x="84.5" y="201.1">16</text>
<text x="86" y="199.4">LRCK</text>
<text x="86" y="202.9">FMT</text>
<text x="111.6" y="202.9">VNEG</text>
<text x="111.6" y="199.4">OUTL</text>
<text x="113.1" y="201.1">5</text>
<text x="84.5" y="204.6">17</text>
<text x="84.5" y="208.2">18</text>
<text x="86" y="206.4">XSMT</text>
<text x="86" y="209.9">LDOO</text>
<text x="111.6" y="206.4">CAPM</text>
<text x="113.1" y="204.6">4</text>
<text x="221.9" y="206.8" transform="rotate(-90 221.9 206.8)">1</text>
<text x="225.4" y="206.8" transform="rotate(-90 225.4 206.8)">3</text>
<text x="229" y="206.8" transform="rotate(-90 229 206.8)">11</text>
<text x="232.5" y="206.8" transform="rotate(-90 232.5 206.8)">10</text>
<text x="236" y="206.8" transform="rotate(-90 236 206.8)">2</text>
<text x="111.6" y="213.5">CAPP</text>
<text x="113.1" y="211.7">2</text>
</g>
<g font-size="3.2">
<text x="66.9" y="37.1">2</text>
<text x="68.3" y="38.8">GND</text>
<text x="265.6" y="40.3">GND</text>
<text x="214.1" y="43.8">GND</text>
<text x="265.6" y="43.8">GND</text>
<text x="66.9" y="77.6">2</text>
<text x="68.3" y="79.4">GND</text>
<text x="354.2" y="173.2" transform="rotate(-90 354.2 173.2)">1</text>
<text x="355.6" y="169.7" transform="rotate(-90 355.6 169.7)">GND</text>
<text x="357.7" y="173.2" transform="rotate(-90 357.7 173.2)">2</text>
<text x="359.1" y="169.7" transform="rotate(-90 359.1 169.7)">GND</text>
<text x="361.2" y="173.2" transform="rotate(-90 361.2 173.2)">3</text>
<text x="362.7" y="169.7" transform="rotate(-90 362.7 169.7)">VOUT</text>
<text x="364.8" y="173.2" transform="rotate(-90 364.8 173.2)">4</text>
<text x="366.2" y="169.7" transform="rotate(-90 366.2 169.7)">VCC</text>
<text x="111.6" y="188.8">AGND</text>
<text x="113.1" y="187">9</text>
<text x="302.1" y="194.1">GND</text>
<text x="303.6" y="192.3">3</text>
<text x="111.6" y="209.9">CPGND</text>
<text x="113.1" y="208.2">3</text>
<text x="84.5" y="211.7">19</text>
<text x="86" y="213.5">DGND</text>
</g>
<g font-size="3.2" fill="#f00">
<text x="113.1" y="190.5">8</text>
<text x="285.6" y="188.8">2</text>
<text x="287.1" y="190.5">VDD</text>
<text x="111.6" y="192.3">AVDD</text>
<text x="84.5" y="215.2">20</text>
<text x="113.1" y="215.2">1</text>
<text x="86" y="217">DVDD</text>
<text x="111.6" y="217">CPVDD</text>
</g>
<g font-size="2.5" fill="#00f">
<text x="272.3" y="86.1" transform="rotate(-90 272.3 86.1)">PSRAM</text>
<text x="221.5" y="115" transform="rotate(-90 221.5 115)">JTAG</text>
<text x="225.1" y="119.6" transform="rotate(-90 225.1 119.6)">BOOT_M</text>
<text x="259.3" y="120.3" transform="rotate(-90 259.3 120.3)">FLASH_V</text>
</g>
</svg>
